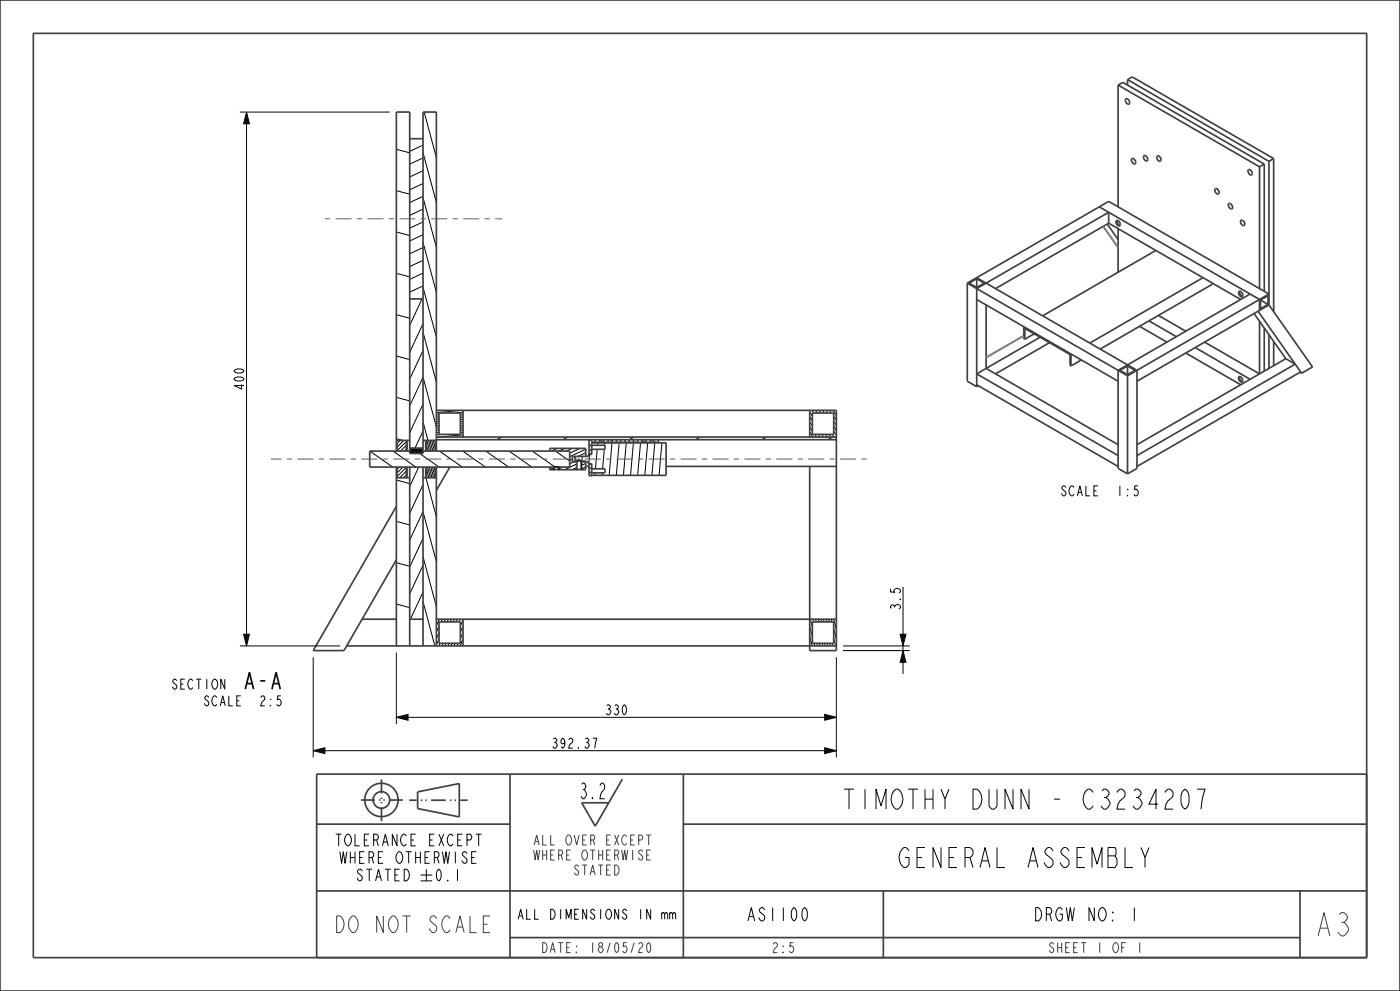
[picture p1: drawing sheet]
<svg xmlns="http://www.w3.org/2000/svg" width="420mm" height="297mm" viewBox="0 0 420 297" stroke-linecap="round" stroke-linejoin="round" font-family="sans-serif">
<g fill="none" stroke="#000" stroke-width=".3">
<path d="M72 33.6h44.9M74 33.6l.8 3.5h-1.7zM74 33.6v160M127.3 33.6l3.6 13.6M130.9 33.6v.2M118.9 57.1l4 1.1M118.9 44.7l4 1.1M126.9 43.5l-4 1.9M126.9 47.3l-4 1.9M126.9 51.2l-4 1.8M126.9 55l-4 1.9M126.9 58.8l-4 1.9"/>
<path d="M126.9 59.2l4 14.9M126.9 45.7l4 15M118.9 69.5l4 1.1M126.9 62.7l-4 1.8M126.9 66.5l-4 1.9M126.9 70.4l-4 1.8M126.9 74.2l-4 1.9M126.9 78l-4 1.9M126.9 72.7l4 14.9M118.9 94.3l4 1.1M118.9 81.9l4 1.1M126.6 89.6l-3.7 7.9"/>
<path d="M126.9 97l-4 8.6M126.9 81.9l-4 1.8M126.9 85.7l-4 1.9M126.9 89.5l-.1 .1M126.9 99.6l4 14.9M126.9 86.1l4 14.9M118.9 119.1l4 1.1M118.9 106.7l4 1.1M126.9 105l-4 8.6M126.9 113.1l-4 8.6M126.9 113l4 14.9M110.9 135.2l6.9 4.8"/>
<path d="M117.9 135.2l6.9 4.8M118.9 131.5l1.9 .5M118.9 132h.1M119.8 140l-.7 .7M120 132l-.9 .9M120.9 140l-1.8 1.8M121.1 132l-2 2M121.9 133.4l-1.7 1.8M121.9 134.5l-.6 .7M122 140l-3.1 3.1M122.1 132.1l-3.1 3.1M122.9 135.9h.1"/>
<path d="M122.9 135.7l.8 .2M122.9 135.5l1.6 .4M122.9 135.3l2.3 .6M122.9 135.1l3.1 .8M122.9 134.9l3.9 1M122.9 134.7l4 1M122.9 134.5l4 1M123.1 134.3l3.8 1M123.9 134.3l3 .8M124.6 134.3l2.3 .6M125.4 134.3l1.5 .4M125.6 140l-2.7 5.8"/>
<path d="M125.9 135.9l5.8 4.1M126.2 134.3l.7 .2M126.9 126.5l1.5 5.5M126.9 121.1l-4 8.6M126.9 129.2l-2.4 5.1M127.7 132.5v.1M127.8 134.6l.1 .6M127.8 140l.9 3.2M127.9 133.3l.5 1.9M128 132l.9 3.2M128.3 140l.8 3.2M128.5 132l.9 3.2"/>
<path d="M128.8 140l.8 3.2M129 132l.9 3.2M129.2 140l.9 3.2M129.5 132l.8 3.2M129.7 140l.9 3.2M129.9 132l.9 3.2M130.2 140l.5 1.9M130.4 132l.3 1M130.7 140l.1 .6M130.9 132h.1M131 123h-.1M131.7 129.6l-.8 .1"/>
<path d="M131.7 128.9l-.8 .1M131.7 128.3h-.8M131.7 127.6l-.8 .1M131.7 126.9l-.8 .1M131.7 126.3h-.8M131.7 125.6l-.8 .1M131.7 124.9l-.8 .1M131.7 124.3h-.8M131.8 135.2l6.9 4.8M132.9 130.2l-2 .2M138.7 123l-7.8 .7M138.8 135.2l6.8 4.8"/>
<path d="M138.9 130.3l-7.5 .7M138.9 129.7h-.8M138.9 129l-.8 .1M138.9 128.3l-.8 .1M138.9 127.6l-.8 .1M138.9 127h-.8M138.9 126.3l-.8 .1M138.9 125.6l-.8 .1M138.9 125h-.8M138.9 124.3l-.8 .1M138.9 123.6l-1.7 .2M145.8 135.2l6.8 4.8"/>
<path d="M150.6 131l-1.7 .8M152.7 135.2l6.9 4.8M159.7 135.2l6.8 4.8M166.6 135.2l4.3 3M167.2 134.4l-1.8 .8M168.8 140l-1.2 .6M169.4 134.4l-1.7 .8M170.5 131l-1.7 .8M171.7 134.4l-1.7 .8M171.7 137.6l-.8 .3M172.2 138.4l-1.3 .6M172.6 136.8l-.1 .5"/>
<path d="M173 139.1l-3.6 1.7M174 134.4l-3.1 1.4M174.5 138.4h-.1M174.5 138.4l-.8-.8-.8 .8v2.4M174.5 138.4v2.4M174.7 136.8l-.1 1.4M175.7 134.6l-4.8 2.3M175.7 135.7l-2.3 1.1M175.7 136.8h.1M175.7 138.9l-1.3 .6M175.7 139.9l-1.3 .7M176.7 136.1h.1"/>
<path d="M176.8 131.8l1.2 .8M176.9 136.2l-.3 2.8M179.2 134.7l-.6 5.8M179.3 132.7v.8M179.9 131.8l1.2 .8M181.3 134.7l-.5 5.8M181.5 132.7l-.1 .8M183.1 131.8l.5 .4M183.6 132.7l-.9 9.8M185.7 132.7l-.8 9.8M186.2 131.8h.1M187.9 132.7l-.9 9.8"/>
<path d="M190 132.7l-.8 9.8M190 132.3l.4 .3M190.4 131l-1.8 .8M192.2 132.7l-.9 9.8M192.6 131.9l.9 .7M194.3 132.7l-.9 9.8M195.5 131.8l1.2 .8M196.4 132.7l-.8 9.8M198.6 132.7l-.9 9.8M210.2 131l-1.7 .8M230.1 131l-1.7 .8M242.9 131h.1"/>
<path d="M242.9 129.5l1.1 1.5M242.9 128l.8 1.1M242.9 126.5l.8 1.1M242.9 125l.8 1.1M242.9 123.5l.8 1.1M243.6 123l.6 .8M244.5 130.2l.5 .8M244.6 123l.6 .8M245.5 130.2l.6 .8M245.7 123l.6 .8M246.5 130.2l.6 .8M246.7 123l.6 .8"/>
<path d="M247.6 130.2l.6 .8M247.8 123l.5 .8M248.6 130.2l.6 .8M248.8 123l.6 .8M249.7 130.2l.5 .8M249.9 123l1 1.5M249.9 131l-1.7 .8M250.1 129.3l.8 1.1M250.1 127.8l.8 1.1M250.1 126.3l.8 1.1M250.1 124.8l.8 1.2M118.9 156.3l4 1"/>
<path d="M118.9 143.9l4 1M121.9 141.2l-2 2M121.9 142.3l-.9 .9M126.9 153.4l4 14.9M126.9 145.3l-4 8.5M126.9 153.3l-4 8.6M127.8 143.2l3.1 11.7M127.9 142.2l.3 1M130.9 142.6v.1M166.1 140.8v-.8l.8-.2 .8 .2v.8M166.2 140.8h1.4M166.2 140.1l-1.3 .6"/>
<path d="M173 140.8h1.4M173 140.1l-1.4 .7M178.5 141.7v.8M180.7 141.7l-.1 .8M118.9 168.6l4 1.1M126.9 166.8l4 15M126.9 161.3l-4 8.6M126.9 169.4l-4 8.6M126.9 177.4l-3.8 8.2M270.9 175.9v26.1M72 193.6h30M73.1 190.1h1.7l-.8 3.5z"/>
<path d="M94 197v30M118.9 193.4l.6 .2M118.9 181l4 1.1M118.9 195.6v21.4M126.9 180.3l3.6 13.3M126.9 185.5v.1M131.7 187.7l-.8 1.7M131.7 189.6l-.8 1.8M131.7 191.6l-.8 1.7M131.8 185.6l-.9 1.9M132.1 192.8l-.4 .8M132.7 185.6l-.4 .8"/>
<path d="M133 192.8l-.4 .8M133.6 185.6l-.4 .8M133.9 192.8l-.4 .8M134.5 185.6l-.4 .8M134.8 192.8l-.4 .8M135.4 185.6l-.4 .8M135.7 192.8l-.4 .8M136.3 185.6l-.4 .8M136.6 192.8l-.4 .8M137.2 185.6l-.4 .8M137.5 192.8l-.4 .8M138.1 185.6l-.4 .8"/>
<path d="M138.9 185.8l-.8 1.7M138.9 187.8l-.8 1.7M138.9 189.7l-.8 1.7M138.9 191.6l-.9 2M138.9 193.6h.1M242.9 190.7l.8 2.9M242.9 187.8l.8 3M243.1 185.6l.6 2.3M243.9 185.6l.2 .8M244.2 192.8l.3 .8M244.7 185.6l.2 .8M245 192.8l.2 .8"/>
<path d="M245.4 185.6l.3 .8M245.8 192.8l.2 .8M246.2 185.6l.2 .8M246.6 192.8l.2 .8M247 185.6l.2 .8M247.4 192.8l.2 .8M247.8 185.6l.2 .8M248.1 192.8l.3 .8M248.6 185.6l.2 .8M248.9 192.8l.2 .8M249.3 185.6l.3 .8M249.7 192.8l.2 .8"/>
<path d="M250.1 191.4l.6 2.2M250.1 188.5l.8 2.9M250.1 185.6l.8 2.9M250.9 185.6h.1M250.9 197v30M252.9 195h20M252.9 193.6h20M270 190.1h1.8l-.9 3.5zM270.9 195l.9 3.5h-1.8zM118.9 215l3.5-.9v1.8zM118.9 215h132M247.4 214.1l3.5 .9-3.5 .9z"/>
<path d="M94 225l3.5-.9v1.8zM94 225h156.9M247.4 224.1l3.5 .9-3.5 .9zM126.2 262.3h3.5M126.2 264h3.5M127.9 260.5v3.5"/>
</g>
<g fill="none" stroke="#404040" stroke-width=".51">
<path d="M0 0h420v297h-420zM10 10h400v277h-400zM335.4 25.5l1.4-.8 42.5 24.5M335.4 25.5v36.5M335.4 25.5l42.5 24.5M338.3 23.9l1.4-.9 42.4 24.5M338.3 23.9v1.6M338.3 23.9l42.4 24.5M122.9 41.6h4M377.9 50v36.5M379.3 49.2l-1.4 .8M379.3 49.2v38.1"/>
<path d="M380.7 48.4v43M382.1 47.5l-1.4 .9M382.1 47.5v45.9M329.8 62l48.1 27.8v3.2M331 67.8l4.4 6.4M332.2 67.1l3.2 4.7M332.6 66.9v-3.3l-39.6 22.9v29.4M332.6 66.9l-33.9 19.6M332.6 66.9l39.6 22.9M335.4 68.5v13.1M346.7 75.1l-33.9 19.6M122.9 89.6h4"/>
<path d="M290.2 84.9v29.4l2.8 1.6M290.2 84.9l48.1 27.7M290.2 84.9l42.4-24.5 48.1 27.7-42.4 24.5M293 83.5v2.7M293 89.8l42.4 24.4M293 83.5l-2.3 1.4 2.3 1.3M293 83.5l2.3 1.4-2.3 1.3M293 83.2l48.1 27.8v29.4l-2.8 1.6M295.8 91.4v19l39.6 22.9M307.1 97.9v3.6l.3 .2M341.9 97.8l8.2 4.7M344.7 96.2l8.2 4.7"/>
<path d="M347.5 94.5l8.2 4.8M360.9 83.2l-34 19.6M363.7 84.9v.3l-33.6 19.4M375 88.1l-39.6 22.9v29.4l2.9 1.6M376.2 94l9.5 13.5M377.4 93.3l13.1 18.6M377.9 96.3v15.7l-16.5-9.5M378.1 89.9l2.3 1.3M378.1 89.9l2.3-1.3v2.6M378.1 89.9v2.6l2.3-1.3M379.3 98.3v12.9M380.7 91.4l13.1 18.6-3.3 1.9"/>
<path d="M380.7 91.4l-39.6 22.8M293 115.3l42.4 24.5M293.5 115.6l-.5 .3M307.1 100.6l-11.3 6.5M307.4 101.7v-3.3l13.6 7.8v3.3l.3 .2M310.3 100l-2.9 1.7M312 101.1l-19 10.9 42.4 24.5M314.9 102.7l-16.2 9.3M321.3 106.1v3.6M324.4 107.9l-3.1 1.8M338.3 109.7l-2.3 1.3 2.3 1.3M338.3 109.7l2.2 1.3-2.2 1.3"/>
<path d="M338.3 109.7v2.6M338.3 112.6v29.4M355.7 105.8l16.5 9.5M358.6 104.2l16.4 9.5M380.7 100.3v10.1M382.1 102.3v7.3M385.7 107.5l2.9 1.6-47.5 27.4M385.7 107.5l-44.6 25.8M390 111.6l.5 .3M390.2 111.5l-49.1 28.3M118.9 135.2v-101.6h4v102.3h4v-102.3h4v101.6M118.9 140v53.6"/>
<path d="M118.9 132.6h.2v2h-.2M118.9 132h4M122.1 132.6h-.2v2h.2M122.1 132v3.2M122.1 140v3.2M122.9 135.2h-12v4.8h60v-4.8h-44M122.9 140v53.6M122.9 134.3h4M126.9 140v53.6M126.9 132h4M127.7 132v3.2M127.7 140v3.2"/>
<path d="M127.7 132.6h.2v2h-.2M130.9 123h120v72h-8v-55.2M130.9 132.6h-.2v2h.2M130.9 140v53.6M130.9 131.8h120M130.9 131h120M131.7 123.8h6.4v6.4h-6.4zM135 140l-4.1 7M138.9 123v8M164.9 140v.8h1.5M164.9 135.2v-.8h10.8v2.4M166.2 140v.8h.2"/>
<path d="M167.6 140v.8h-.2M172.5 136.8v1.4h3.2v2.6h-1.5M173 138.4v2.4h1.2M173.3 138.2l-.3 .2M174.1 138.2l.3 .2M174.4 138.4v2.4h-.2M174.4 138.4h2.1v.6h1v3.6h-.8v-3.6M175.7 139.8h1M176.7 139.1h.8M176.7 136.1h.8M176.7 134.8h.8M176.7 133.5h.8"/>
<path d="M176.7 131.8v4.4M177.5 132.7h22.3v9.8h-22.3M177.5 133.5h4v1.2h-4M178.6 131.8v.8M179.9 131.8v.8M181.1 131.8v.8M182.4 131.8v.8M183.6 131.8v.8M185 131.8v.8M186.2 131.8v.8M187.5 131.8v.8M188.7 131.8v.8"/>
<path d="M190 131.8v.8M191.3 131.8v.8M192.6 131.8v.8M193.8 131.8v.8M195.1 131.8v.8M197.5 131.8v.8h-20v3.6h-1v.6h-4.8v1.6h1.3M199.8 139.8h51.1M242.9 123v8M243.7 123.8h6.4v6.4h-6.4zM118.9 151.8l-24.9 43.2h9.2l15.7-27.2M118.9 140.6h.2v2h-.2M118.9 143.2h4"/>
<path d="M122.1 140.6h-.2v2h.2M126.9 143.2h4M127.7 140.6h.2v2h-.2M130.9 140.6h-.2v2h.2M167.4 140.8h5.8M167.4 140.8h-1M176.7 140.3h.8M177.5 140.5h4v1.2l-4.8-.1M104 193.6h146.9M108.6 185.6h10.3M122.9 185.6h4M130.9 185.6h120"/>
<path d="M131.7 186.4h6.4v6.4h-6.4zM138.9 185.6v8M243.7 186.4h6.4v6.4h-6.4zM122.8 239.8h2.2M125.3 237.3l12.5-2.5v10l-12.5-2.5zM126.3 239.8h.4M127.6 239.8h.4M129.3 239.8h4.4M135 239.8h.5M136.3 239.8h.5M138.1 239.8h2.2M153 232v55"/>
<path d="M186.7 233.5l-8.1 14.1-4.1-7M205 232v55M410 232h-315v55M95 247h58M205 247h205M95 267h315M265 267v20M390 267v20M153 281h237"/>
<circle cx="114.4" cy="239.7" r="5"/>
<circle cx="114.4" cy="239.7" r="2.5"/>
</g>
<path d="M74 33.6l.8 3.5h-1.7zM73.1 190.1h1.7l-.8 3.5zM270 190.1h1.8l-.9 3.5zM270.9 195l.9 3.5h-1.8zM118.9 215l3.5-.9v1.8zM247.4 214.1l3.5 .9-3.5 .9zM94 225l3.5-.9v1.8zM247.4 224.1l3.5 .9-3.5 .9z" fill="#000"/>
<path d="M108.3 239.8h12.7M114.4 233.6v12.5" fill="none" stroke="#404040" stroke-width=".51" stroke-dasharray="4.2 1.3 .4 .8 .4 1.3" stroke-linecap="butt"/>
<!-- layer: 02___PRT_ALL_AXES -->
<path d="M97.5 65.6h53.2M260 137.6h-178.7" fill="none" stroke="#5d5d5d" stroke-width=".3" stroke-dasharray="1.6 1.6 4.8 1.6" stroke-linecap="butt"/>
<g fill="none" stroke="#404040" stroke-width=".51">
<path d="M337.7 29.7l.5-.1 .5 .5 .2 .6-.2 .5h-.4l-.4-.5-.3-.6zM339.6 47.6h.4l.5 .4 .2 .7-.2 .4h-.4l-.4-.4-.3-.6zM343.2 46.7h.4l.5 .4 .2 .7-.2 .4h-.4l-.4-.5-.3-.6zM347.2 46.8l.4-.1 .5 .5 .2 .6-.2 .5h-.4l-.4-.4-.3-.6zM364.6 56.6h.4l.5 .4 .2 .6-.1 .5h-.5l-.4-.4-.2-.6zM374.5 50.9h.5l.4 .4 .3 .7-.2 .4h-.4l-.5-.4-.2-.6zM334.9 66.2l.5-.1 .4 .5 .3 .6-.2 .5h-.4l-.5-.5-.2-.6zM335.1 66.1l.2 .9 .7 .6M368.6 61.1l.4-.1 .5 .5 .3 .6-.2 .5h-.4l-.5-.5-.2-.6zM372.3 66.1l.4-.1 .5 .5 .2 .6-.1 .5-.5-.1-.4-.4-.2-.6zM371.7 87.4h.4l.5 .4 .2 .7-.1 .4h-.5l-.4-.4-.2-.6zM371.9 87.3l.1 .9 .8 .6"/>
<path d="M371.7 112.9h.4l.5 .4 .2 .7-.1 .5-.5-.1-.4-.4-.2-.6zM371.9 112.9l.1 .9 .8 .5"/>
</g>
<!-- layer: 03__ASM_ALL_CURVES -->
<path d="M331 67.8l4.4 6.4M307.1 100.6l-11.3 6.5" fill="none" stroke="#8a8a8a" stroke-width=".51"/>
<text font-size="9.1" fill="#404040" x="394.5" y="280.5">A3</text>
<g font-size="7.8">
<text x="253.7" y="242.5">TIMOTHY DUNN - C3234207</text>
<text x="270.1" y="260">GENERAL ASSEMBLY</text>
</g>
<text font-size="6.5" x="73.1" y="206.5">A-A</text>
<text font-size="6.5" fill="#404040" x="100.6" y="279.5">DO NOT SCALE</text>
<text font-size="6.1" fill="#404040" x="173.6" y="239.4">3.2</text>
<g font-size="5.2">
<text x="224.1" y="276">AS1100</text>
<text x="310.3" y="276">DRGW NO: 1</text>
</g>
<g font-size="4.6">
<text x="100.8" y="253.5">TOLERANCE EXCEPT</text>
<text x="102.2" y="258.8">WHERE OTHERWISE</text>
<text x="106.8" y="264">STATED</text>
<text x="130.4" y="264">0.1</text>
</g>
<g font-size="3.9">
<text x="73.2" y="117.2" transform="rotate(-90 73.2 117.2)">400</text>
<text x="318.4" y="148.6">SCALE</text>
<text x="334.9" y="148.6">1:5</text>
<text x="270.2" y="183.1" transform="rotate(-90 270.2 183.1)">3.5</text>
<text x="51.8" y="206.5">SECTION</text>
<text x="61.3" y="211.5">SCALE</text>
<text x="77.8" y="211.5">2:5</text>
<text x="181.3" y="214.2">330</text>
<text x="165.2" y="224.2">392.37</text>
<text x="155.6" y="275.5">ALL DIMENSIONS IN mm</text>
</g>
<g font-size="3.9" fill="#404040">
<text x="160.3" y="253.3">ALL OVER EXCEPT</text>
<text x="160.3" y="257.8">WHERE OTHERWISE</text>
<text x="172" y="262.3">STATED</text>
<text x="162.6" y="285.5">DATE: 18/05/20</text>
<text x="231.5" y="285.5">2:5</text>
<text x="314.6" y="285.5">SHEET 1 OF 1</text>
</g>
</svg>
